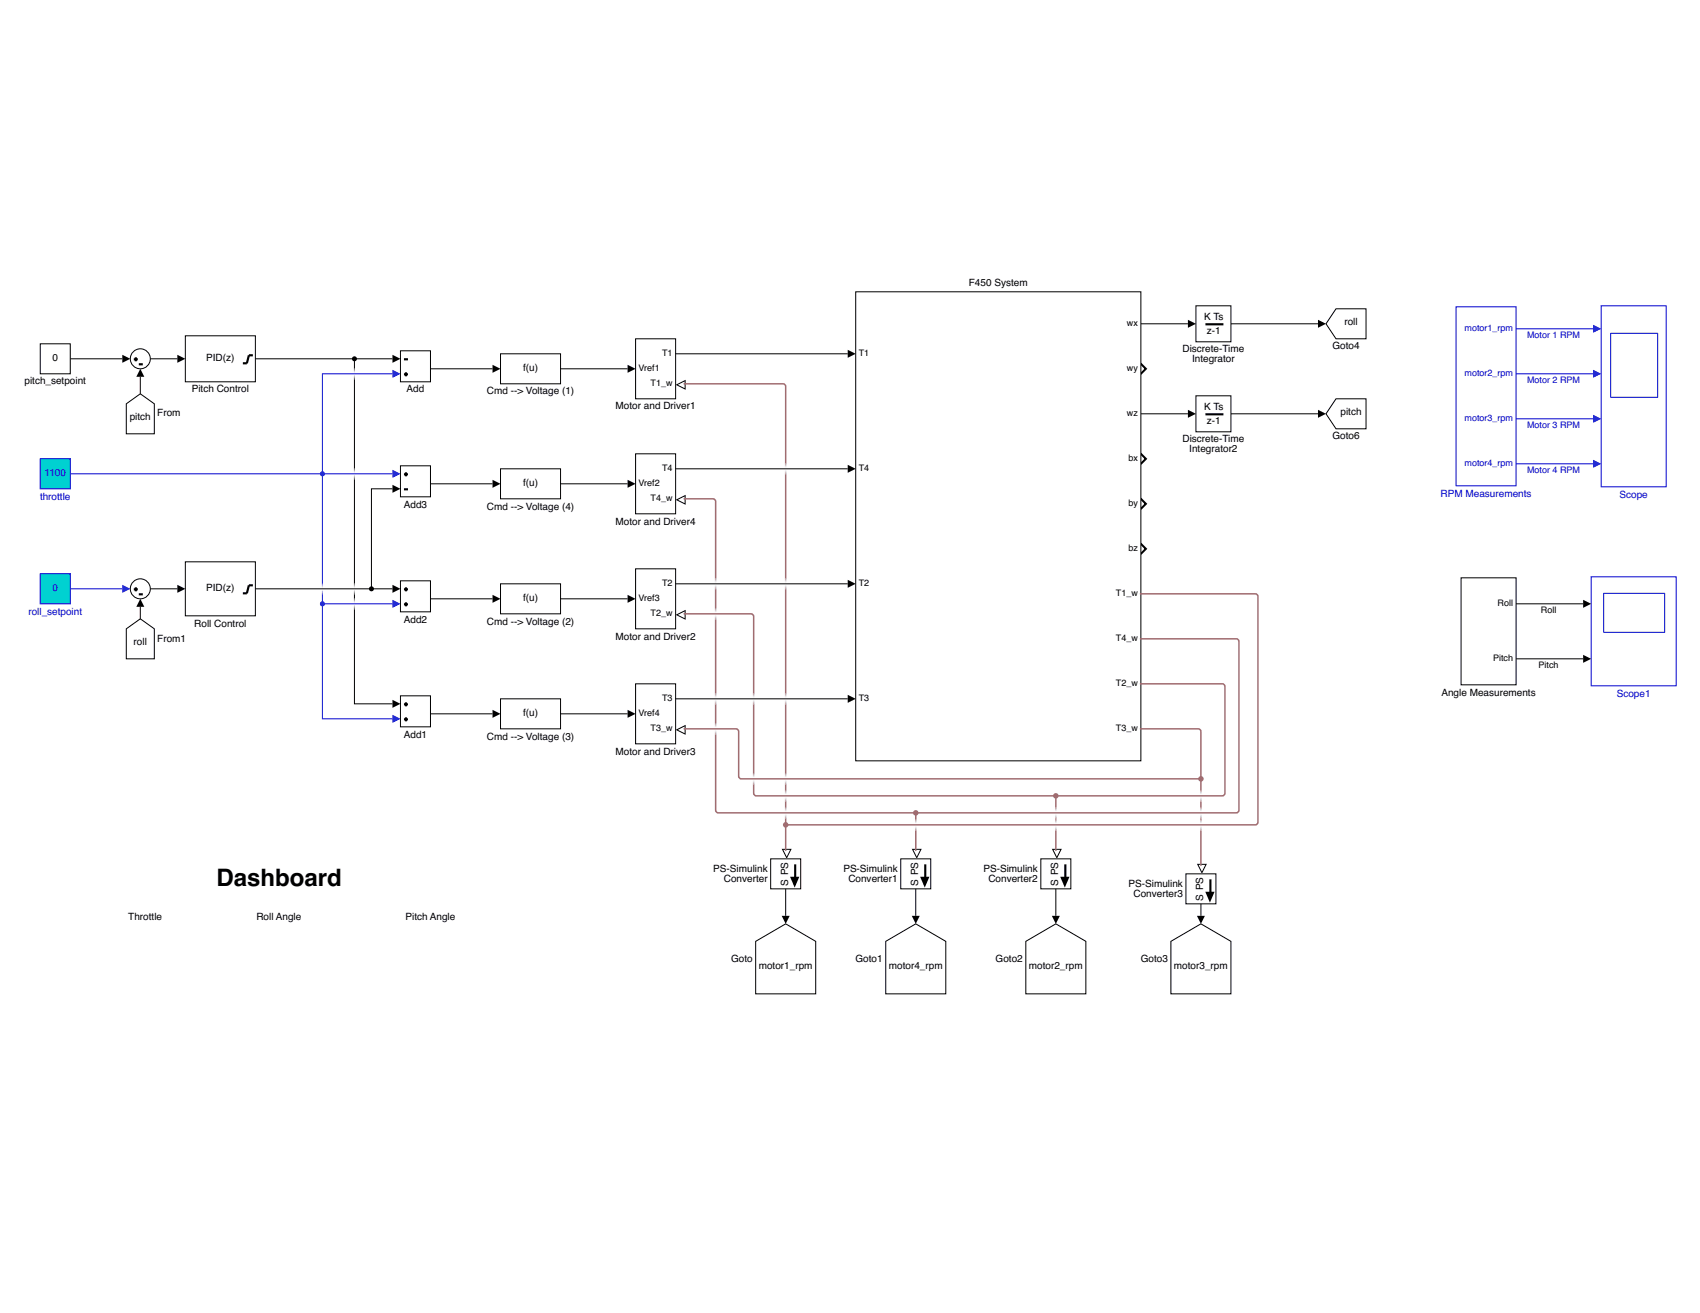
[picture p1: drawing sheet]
<svg xmlns="http://www.w3.org/2000/svg" width="279mm" height="216mm" viewBox="0 0 279 216" stroke-linecap="round" stroke-linejoin="round" font-family="sans-serif">
<path d="M240.1 95h9.1v17.6h-9.1z" fill="none" stroke="#000" stroke-width=".16"/>
<path d="M111.2 63.3l1.4-.7v1.4z" fill="#fff"/>
<path d="M111.4 63.3l1.1 .5v-1.1zM111 63.3l1.7-.8v1.6z" fill="#000"/>
<path d="M104.5 55.7h6.5v9.9h-6.5z" fill="#fff"/>
<path d="M104.5 55.7h6.5v9.9h-6.5z" fill="none" stroke="#000" stroke-width=".16"/>
<path d="M187.5 59.8l.8 .8-.8 .9M187.5 74.6l.8 .8-.8 .9M187.5 82l.8 .8-.8 .9M187.5 89.4l.8 .8-.8 .9" fill="none" stroke="#000" stroke-width=".33"/>
<path d="M140.6 48h46.9v77.1h-46.9z" fill="#fff"/>
<path d="M140.6 48h46.9v77.1h-46.9z" fill="none" stroke="#000" stroke-width=".16"/>
<path d="M239.3 50.4h9.9v29.5h-9.9z" fill="#fff"/>
<path d="M239.3 50.4h9.9v29.5h-9.9z" fill="none" stroke="#00c" stroke-width=".16"/>
<path d="M263.2 50.3h10.6v29.7h-10.6z" fill="#fff"/>
<path d="M263.2 50.3h10.6v29.7h-10.6zM264.7 54.8h7.7v10.5h-7.7z" fill="none" stroke="#00c" stroke-width=".16"/>
<path d="M124.2 154.8l4.9-2.9 5 2.9v8.6h-9.9z" fill="#fff"/>
<path d="M124.2 154.8l4.9-2.9 5 2.9v8.6h-9.9z" fill="none" stroke="#000" stroke-width=".16"/>
<path d="M128.6 139.7h1.4l-.7 1.3z" fill="#fff"/>
<path d="M128.7 139.7l.6 1.2 .5-1.2zM128.5 139.6h1.6l-.8 1.6z" fill="#000"/>
<path d="M126.7 141.2h4.9v5h-4.9z" fill="#fff"/>
<path d="M130.7 142.1v2.8" fill="none" stroke="#000" stroke-width=".35"/>
<path d="M130.1 144.3h1l-.5 1.2z" fill="#000" stroke="#000" stroke-width=".35"/>
<path d="M126.7 141.2h4.9v5h-4.9z" fill="none" stroke="#000" stroke-width=".16"/>
<path d="M111.2 82.2l1.4-.7v1.4z" fill="#fff"/>
<path d="M111.4 82.2l1.1 .5v-1.1zM111 82.2l1.7-.8v1.6z" fill="#000"/>
<path d="M104.5 74.6h6.5v9.9h-6.5z" fill="#fff"/>
<path d="M104.5 74.6h6.5v9.9h-6.5z" fill="none" stroke="#000" stroke-width=".16"/>
<path d="M111.2 101.1l1.4-.7v1.4z" fill="#fff"/>
<path d="M111.4 101.1l1.1 .6v-1.2zM111 101.1l1.7-.8v1.6z" fill="#000"/>
<path d="M104.5 93.5h6.5v9.9h-6.5z" fill="#fff"/>
<path d="M104.5 93.5h6.5v9.9h-6.5z" fill="none" stroke="#000" stroke-width=".16"/>
<path d="M111.2 120l1.4-.7v1.4z" fill="#fff"/>
<path d="M111.4 120l1.1 .6v-1.1zM111 120l1.7-.8v1.6z" fill="#000"/>
<path d="M104.5 112.4h6.5v9.9h-6.5z" fill="#fff"/>
<path d="M104.5 112.4h6.5v9.9h-6.5z" fill="none" stroke="#000" stroke-width=".16"/>
<path d="M145.6 154.8l4.9-2.9 4.9 2.9v8.6h-9.8z" fill="#fff"/>
<path d="M145.6 154.8l4.9-2.9 4.9 2.9v8.6h-9.8z" fill="none" stroke="#000" stroke-width=".16"/>
<path d="M150 139.7h1.4l-.7 1.3z" fill="#fff"/>
<path d="M150.1 139.7l.6 1.2 .5-1.2zM149.8 139.6h1.7l-.8 1.6z" fill="#000"/>
<path d="M148 141.2h5v5h-5z" fill="#fff"/>
<path d="M152.1 142.1v2.8" fill="none" stroke="#000" stroke-width=".35"/>
<path d="M151.5 144.3h1l-.5 1.2z" fill="#000" stroke="#000" stroke-width=".35"/>
<path d="M148 141.2h5v5h-5z" fill="none" stroke="#000" stroke-width=".16"/>
<path d="M168.6 154.8l4.9-2.9 5 2.9v8.6h-9.9z" fill="#fff"/>
<path d="M168.6 154.8l4.9-2.9 5 2.9v8.6h-9.9z" fill="none" stroke="#000" stroke-width=".16"/>
<path d="M173 139.7h1.4l-.7 1.3z" fill="#fff"/>
<path d="M173.1 139.7l.6 1.2 .6-1.2zM172.9 139.6h1.6l-.8 1.6z" fill="#000"/>
<path d="M171.1 141.2h4.9v5h-4.9z" fill="#fff"/>
<path d="M175.1 142.1v2.8" fill="none" stroke="#000" stroke-width=".35"/>
<path d="M174.5 144.3h1l-.5 1.2z" fill="#000" stroke="#000" stroke-width=".35"/>
<path d="M171.1 141.2h4.9v5h-4.9z" fill="none" stroke="#000" stroke-width=".16"/>
<path d="M192.4 154.8l5-2.9 4.9 2.9v8.6h-9.9z" fill="#fff"/>
<path d="M192.4 154.8l5-2.9 4.9 2.9v8.6h-9.9z" fill="none" stroke="#000" stroke-width=".16"/>
<path d="M196.8 142.1h1.4l-.7 1.4z" fill="#fff"/>
<path d="M197 142.2l.5 1.1 .6-1.1zM196.7 142h1.7l-.9 1.7z" fill="#000"/>
<path d="M194.9 143.7h4.9v4.9h-4.9z" fill="#fff"/>
<path d="M198.9 144.6v2.8" fill="none" stroke="#000" stroke-width=".35"/>
<path d="M198.4 146.8h.9l-.4 1.2z" fill="#000" stroke="#000" stroke-width=".35"/>
<path d="M194.9 143.7h4.9v4.9h-4.9z" fill="none" stroke="#000" stroke-width=".16"/>
<path d="M30.5 92.4h11.5v8.9h-11.5z" fill="#fff"/>
<path d="M41.6 96.2h-.7l-.3 1.4h-.7" fill="none" stroke="#000" stroke-width=".35"/>
<path d="M30.5 92.4h11.5v8.9h-11.5z" fill="none" stroke="#000" stroke-width=".16"/>
<circle cx="23.1" cy="96.8" r="1.64" fill="#fff"/>
<path d="M22 96.9h.6M22.3 96.6v.6M22.8 97.7h.7" fill="none" stroke="#000" stroke-width=".35"/>
<circle cx="23.1" cy="96.8" r="1.64" fill="none" stroke="#000" stroke-width=".16"/>
<path d="M36.2 152.1h18.1v18.1h-18.1z" fill="#fff"/>
<path d="M6.6 94.4h4.9v4.9h-4.9z" fill="#00d1d1"/>
<path d="M6.6 94.4h4.9v4.9h-4.9z" fill="none" stroke="#00c" stroke-width=".16"/>
<g fill="#fff">
<path d="M60.1 152.1h18.1v18.1h-18.1z"/>
<path d="M14.8 152.1h18.1v18.1h-18.1z"/>
<path d="M196.6 50.3h5.7v5.9h-5.7z"/>
</g>
<path d="M198.1 53.3h3" fill="none" stroke="#000" stroke-width=".35"/>
<path d="M196.6 50.3h5.7v5.9h-5.7z" fill="none" stroke="#000" stroke-width=".16"/>
<path d="M30.5 55.2h11.5v7.6h-11.5z" fill="#fff"/>
<path d="M41.6 58.4h-.7l-.3 1.3h-.7" fill="none" stroke="#000" stroke-width=".35"/>
<path d="M30.5 55.2h11.5v7.6h-11.5z" fill="none" stroke="#000" stroke-width=".16"/>
<circle cx="23.1" cy="59" r="1.64" fill="#fff"/>
<path d="M22 59.1h.6M22.3 58.8v.6M22.8 59.9h.7" fill="none" stroke="#000" stroke-width=".35"/>
<circle cx="23.1" cy="59" r="1.64" fill="none" stroke="#000" stroke-width=".16"/>
<path d="M6.6 56.5h4.9v5h-4.9z" fill="#fff"/>
<path d="M6.6 56.5h4.9v5h-4.9z" fill="none" stroke="#000" stroke-width=".16"/>
<path d="M219.6 50.8h4.9v4.9h-4.9l-1.7-2.5z" fill="#fff"/>
<path d="M219.6 50.8h4.9v4.9h-4.9l-1.7-2.5z" fill="none" stroke="#000" stroke-width=".16"/>
<path d="M261.5 94.8h14v18h-14z" fill="#fff"/>
<path d="M261.5 94.8h14v18h-14zM263.6 97.6h10v6.4h-10z" fill="none" stroke="#00c" stroke-width=".16"/>
<path d="M196.6 65.1h5.7v5.9h-5.7z" fill="#fff"/>
<path d="M198.1 68.1h3" fill="none" stroke="#000" stroke-width=".35"/>
<path d="M196.6 65.1h5.7v5.9h-5.7z" fill="none" stroke="#000" stroke-width=".16"/>
<path d="M219.6 65.6h4.9v4.9h-4.9l-1.7-2.5z" fill="#fff"/>
<path d="M219.6 65.6h4.9v4.9h-4.9l-1.7-2.5z" fill="none" stroke="#000" stroke-width=".16"/>
<path d="M65.8 57.7h5v5.1h-5z" fill="#fff"/>
<path d="M66.4 59.1h.7M66.4 61.5h.7M66.7 61.2v.7" fill="none" stroke="#000" stroke-width=".35"/>
<path d="M65.8 57.7h5v5.1h-5z" fill="none" stroke="#000" stroke-width=".16"/>
<path d="M6.6 75.4h4.9v5h-4.9z" fill="#00d1d1"/>
<path d="M6.6 75.4h4.9v5h-4.9z" fill="none" stroke="#00c" stroke-width=".16"/>
<path d="M65.8 114.4h5v5.1h-5z" fill="#fff"/>
<path d="M66.4 115.8h.7M66.4 118.3h.7M66.7 115.5v.6M66.7 118v.6" fill="none" stroke="#000" stroke-width=".35"/>
<path d="M65.8 114.4h5v5.1h-5z" fill="none" stroke="#000" stroke-width=".16"/>
<path d="M65.8 95.5h5v5.1h-5z" fill="#fff"/>
<path d="M66.4 96.9h.7M66.4 99.4h.7M66.7 96.6v.6M66.7 99v.7" fill="none" stroke="#000" stroke-width=".35"/>
<path d="M65.8 95.5h5v5.1h-5z" fill="none" stroke="#000" stroke-width=".16"/>
<path d="M65.8 76.6h5v5.1h-5z" fill="#fff"/>
<path d="M66.4 78h.7M66.7 77.7v.6M66.4 80.5h.7" fill="none" stroke="#000" stroke-width=".35"/>
<path d="M65.8 76.6h5v5.1h-5z" fill="none" stroke="#000" stroke-width=".16"/>
<path d="M20.8 66.4l2.3-1.6 2.3 1.6v4.9h-4.6z" fill="#fff"/>
<path d="M20.8 66.4l2.3-1.6 2.3 1.6v4.9h-4.6z" fill="none" stroke="#000" stroke-width=".16"/>
<path d="M20.8 103.4l2.3-1.6 2.3 1.6v4.9h-4.6z" fill="#fff"/>
<path d="M20.8 103.4l2.3-1.6 2.3 1.6v4.9h-4.6z" fill="none" stroke="#000" stroke-width=".16"/>
<path d="M82.3 58.2h9.8v4.9h-9.8z" fill="#fff"/>
<path d="M82.3 58.2h9.8v4.9h-9.8z" fill="none" stroke="#000" stroke-width=".16"/>
<path d="M82.3 114.9h9.8v4.9h-9.8z" fill="#fff"/>
<path d="M82.3 114.9h9.8v4.9h-9.8z" fill="none" stroke="#000" stroke-width=".16"/>
<path d="M82.3 77.1h9.8v4.9h-9.8z" fill="#fff"/>
<path d="M82.3 77.1h9.8v4.9h-9.8z" fill="none" stroke="#000" stroke-width=".16"/>
<path d="M82.3 96h9.8v4.9h-9.8z" fill="#fff"/>
<path d="M82.3 96h9.8v4.9h-9.8z" fill="none" stroke="#000" stroke-width=".16"/>
<path d="M261.8 53.4l1.4 .7-1.4 .6z" fill="#00c"/>
<path d="M249.2 54.1h12.6" fill="none" stroke="#00c" stroke-width=".16"/>
<path d="M261.8 60.8l1.4 .7-1.4 .6z" fill="#00c"/>
<path d="M249.2 61.5h12.6" fill="none" stroke="#00c" stroke-width=".16"/>
<path d="M261.8 68.2l1.4 .7-1.4 .6z" fill="#00c"/>
<path d="M249.2 68.9h12.6" fill="none" stroke="#00c" stroke-width=".16"/>
<path d="M261.8 75.6l1.4 .7-1.4 .6z" fill="#00c"/>
<path d="M249.2 76.3h12.6" fill="none" stroke="#00c" stroke-width=".16"/>
<path d="M128.5 150.6h1.3l-.7 1.3z" fill="#000"/>
<path d="M129.1 146.2v4.4" fill="none" stroke="#000" stroke-width=".16"/>
<path d="M112.4 63.1l16.5 .1 .2 .3v12.7M129.1 78v17.1M129.1 96.9v17.1M187.3 97.6h19l.4 .3v37.3l-.2 .4h-77.4M129.1 115.8v11.3M129.1 129v.9M129.1 131.8v.9M129.1 134.6v5.3" fill="none" stroke="#a06c70" stroke-width=".25"/>
<path d="M129.1 76.2v.1M129.1 77.8v.2M129.1 95.1v.2M129.1 96.7v.2M129.1 114v.2M129.1 115.7v.1M129.1 127.1v.2M129.1 128.8v.2M129.1 129.9v.2M129.1 131.6v.2M129.1 132.7v.2M129.1 134.4v.2" fill="none" stroke="#b3898d" stroke-width=".25"/>
<path d="M129.1 76.3v.2M129.1 77.7v.1M129.1 95.3v.1M129.1 96.6v.1M129.1 114.2v.1M129.1 115.5v.2M129.1 127.3v.1M129.1 128.7v.1M129.1 130.1v.1M129.1 131.5v.1M129.1 132.9v.1M129.1 134.3v.1" fill="none" stroke="#c6a7a9" stroke-width=".25"/>
<path d="M129.1 76.5v.2M129.1 77.5v.2M129.1 95.4v.2M129.1 96.4v.2M129.1 114.3v.2M129.1 115.3v.2M129.1 127.4v.2M129.1 128.5v.2M129.1 130.2v.2M129.1 131.3v.2M129.1 133v.2M129.1 134.1v.2" fill="none" stroke="#d9c4c6" stroke-width=".25"/>
<path d="M129.1 76.7v.1M129.1 77.3v.2M129.1 95.6v.2M129.1 96.2v.2M129.1 114.5v.2M129.1 115.2v.1M129.1 127.6v.2M129.1 128.4v.1M129.1 130.4v.2M129.1 131.1v.2M129.1 133.2v.2M129.1 133.9v.2" fill="none" stroke="#ece2e2" stroke-width=".25"/>
<circle cx="129.1" cy="135.6" r=".45" fill="#a06c70"/>
<path d="M149.8 150.6h1.4l-.7 1.3zM172.9 150.6h1.3l-.7 1.3zM196.7 150.6h1.3l-.6 1.3z" fill="#000"/>
<path d="M150.5 146.2v4.4M173.5 146.2v4.4M197.4 148.6v2" fill="none" stroke="#000" stroke-width=".16"/>
<path d="M112.4 82h4.8l.4 .2v12.9M117.6 96.9v3.1M117.6 101.9v12.1M117.6 115.8v3.1M187.3 105h15.9l.4 .3v27.9l-.2 .4-52.9 .1M117.6 120.8v12.4l.2 .4 32.7 .1M150.5 133.7v1M150.5 136.6v3.3" fill="none" stroke="#a06c70" stroke-width=".25"/>
<path d="M117.6 95.1v.2M117.6 96.7v.2M117.6 100v.2M117.6 101.7v.2M117.6 114v.2M117.6 115.7v.1M117.6 118.9v.2M117.6 120.6v.2M150.5 134.7v.1M150.5 136.4v.2" fill="none" stroke="#b3898d" stroke-width=".25"/>
<path d="M117.6 95.3v.1M117.6 96.6v.1M117.6 100.2v.1M117.6 101.5v.2M117.6 114.2v.1M117.6 115.5v.2M117.6 119.1v.1M117.6 120.5v.1M150.5 134.8v.2M150.5 136.2v.2" fill="none" stroke="#c6a7a9" stroke-width=".25"/>
<path d="M117.6 95.4v.2M117.6 96.4v.2M117.6 100.3v.2M117.6 101.4v.1M117.6 114.3v.2M117.6 115.3v.2M117.6 119.2v.2M117.6 120.3v.2M150.5 135v.2M150.5 136.1v.1" fill="none" stroke="#d9c4c6" stroke-width=".25"/>
<path d="M117.6 95.6v.2M117.6 96.2v.2M117.6 100.5v.1M117.6 101.2v.2M117.6 114.5v.2M117.6 115.2v.1M117.6 119.4v.2M117.6 120.1v.2M150.5 135.2v.1M150.5 135.9v.2" fill="none" stroke="#ece2e2" stroke-width=".25"/>
<circle cx="150.5" cy="133.7" r=".45" fill="#a06c70"/>
<path d="M112.4 100.9h11.1l.3 .2 .1 12.9M123.9 115.8v11.3M187.3 112.4h13.6l.4 .3v17.9l-.4 .3h-27.4M123.9 129v1.5v.1l.4 .3h49.2M173.5 130.9v1.8M173.5 134.6v.1M173.5 136.6v3.3" fill="none" stroke="#a06c70" stroke-width=".25"/>
<path d="M123.9 114v.2M123.9 115.7v.1M123.9 127.1v.2M123.9 128.8v.2M173.5 132.7v.2M173.5 134.4v.2M173.5 134.7v.1M173.5 136.4v.2" fill="none" stroke="#b3898d" stroke-width=".25"/>
<path d="M123.9 114.2v.1M123.9 115.5v.2M123.9 127.3v.1M123.9 128.7v.1M173.5 132.9v.1M173.5 134.3v.1M173.5 134.8v.2M173.5 136.2v.2" fill="none" stroke="#c6a7a9" stroke-width=".25"/>
<path d="M123.9 114.3v.2M123.9 115.3v.2M123.9 127.4v.2M123.9 128.5v.2M173.5 133v.2M173.5 134.1v.2M173.5 135v.2M173.5 136.1v.1" fill="none" stroke="#d9c4c6" stroke-width=".25"/>
<path d="M123.9 114.5v.2M123.9 115.2v.1M123.9 127.6v.2M123.9 128.4v.1M173.5 133.2v.2M173.5 133.9v.2M173.5 135.2v.1M173.5 135.9v.2" fill="none" stroke="#ece2e2" stroke-width=".25"/>
<circle cx="173.5" cy="130.9" r=".45" fill="#a06c70"/>
<path d="M112.4 119.8l8.8 .1 .2 .4v7.4l.2 .3 .2 .1h75.6M187.3 119.8h9.7l.3 .3 .1 9.8M197.4 131.8v.9M197.4 134.6v.1M197.4 136.6v5.8" fill="none" stroke="#a06c70" stroke-width=".25"/>
<path d="M197.4 129.9v.2M197.4 131.6v.2M197.4 132.7v.2M197.4 134.4v.2M197.4 134.7v.1M197.4 136.4v.2" fill="none" stroke="#b3898d" stroke-width=".25"/>
<path d="M197.4 130.1v.1M197.4 131.5v.1M197.4 132.9v.1M197.4 134.3v.1M197.4 134.8v.2M197.4 136.2v.2" fill="none" stroke="#c6a7a9" stroke-width=".25"/>
<path d="M197.4 130.2v.2M197.4 131.3v.2M197.4 133v.2M197.4 134.1v.2M197.4 135v.2M197.4 136.1v.1" fill="none" stroke="#d9c4c6" stroke-width=".25"/>
<path d="M197.4 130.4v.2M197.4 131.1v.2M197.4 133.2v.2M197.4 133.9v.2M197.4 135.2v.1M197.4 135.9v.2" fill="none" stroke="#ece2e2" stroke-width=".25"/>
<circle cx="197.4" cy="128.1" r=".45" fill="#a06c70"/>
<path d="M139.3 57.5l1.3 .7-1.3 .6zM139.3 76.4l1.3 .7-1.3 .6zM29.1 96.2l1.4 .6-1.4 .7zM139.3 95.3l1.3 .7-1.3 .7zM139.3 114.3l1.3 .6-1.3 .7z" fill="#000"/>
<path d="M111 58.2h28.3M111 77.1h28.3M24.7 96.8h4.4M111 96h28.3M111 114.9h28.3" fill="none" stroke="#000" stroke-width=".16"/>
<path d="M20.1 96.2l1.3 .6-1.3 .7z" fill="#00c"/>
<path d="M11.5 77.9h41.5M11.5 96.8h8.6" fill="none" stroke="#00c" stroke-width=".16"/>
<path d="M20.1 58.3l1.3 .7-1.3 .7zM29.1 58.3l1.4 .7-1.4 .7zM195.2 52.6l1.4 .6-1.4 .7zM216.6 52.6l1.3 .6-1.3 .7zM195.2 67.4l1.4 .6-1.4 .7zM216.6 67.4l1.3 .6-1.3 .7zM260.2 98.6l1.3 .7-1.3 .6zM260.2 107.7l1.3 .6-1.3 .7z" fill="#000"/>
<path d="M11.5 59h8.6M24.7 59h4.4M187.5 53.2h7.7M202.3 53.2h14.3M187.5 68h7.7M202.3 68h14.3M249.2 99.3h11M249.2 108.3h11" fill="none" stroke="#000" stroke-width=".16"/>
<path d="M64.5 60.8l1.3 .7-1.3 .6z" fill="#00c"/>
<path d="M64.5 61.5h-11.5v16.4" fill="none" stroke="#00c" stroke-width=".16"/>
<path d="M64.5 117.5l1.3 .7-1.3 .7z" fill="#00c"/>
<path d="M53 99.3v18.9h11.5" fill="none" stroke="#00c" stroke-width=".16"/>
<path d="M64.5 98.6l1.3 .7-1.3 .6z" fill="#00c"/>
<path d="M53 77.9v18M53 97.7v1.6h11.5" fill="none" stroke="#00c" stroke-width=".16"/>
<path d="M53 95.9v.2M53 97.6v.1" fill="none" stroke="#3333d6" stroke-width=".16"/>
<path d="M53 96.1v.1M53 97.4v.2" fill="none" stroke="#6666e0" stroke-width=".16"/>
<path d="M53 96.2v.2M53 97.2v.2" fill="none" stroke="#9999eb" stroke-width=".16"/>
<path d="M53 96.4v.2M53 97.1v.1" fill="none" stroke="#ccccf5" stroke-width=".16"/>
<path d="M64.5 77.3l1.3 .6-1.3 .7z" fill="#00c"/>
<path d="M53 77.9h11.5" fill="none" stroke="#00c" stroke-width=".16"/>
<g fill="#00c">
<circle cx="53" cy="77.9" r=".41"/>
<circle cx="53" cy="99.3" r=".41"/>
</g>
<g fill="none" stroke="#000" stroke-width=".16">
<path d="M42 59h22.5M58.3 59v1.6M23.1 62v2.8M58.3 62.4v14.6M58.3 78.8v17.1M70.8 60.6h10.1M70.8 79.6h10.1M92.1 60.6h11M92.1 79.6h11M23.1 99.8v2M42 96.8h22.5M58.3 97.7v.7"/>
<path d="M64.5 80.4h-3.5v16.4M70.8 98.5h10.1M92.1 98.5h11M58.3 100.2v15.5h6.2M70.8 117.4h10.1M92.1 117.4h11"/>
</g>
<g fill="#000">
<path d="M64.5 58.3l1.3 .7-1.3 .7zM23.1 60.6l.6 1.4h-1.3zM80.9 60l1.4 .6-1.4 .7zM80.9 78.9l1.4 .7-1.4 .6zM103.1 60l1.4 .6-1.4 .7zM103.1 78.9l1.4 .7-1.4 .6zM23.1 98.5l.6 1.3h-1.3zM64.5 96.2l1.3 .6-1.3 .7zM64.5 79.7l1.3 .7-1.3 .6zM80.9 97.8l1.4 .7-1.4 .6zM103.1 97.8l1.4 .7-1.4 .6zM64.5 115.1l1.3 .6-1.3 .7z"/>
<path d="M80.9 116.7l1.4 .7-1.4 .6zM103.1 116.7l1.4 .7-1.4 .6z"/>
</g>
<path d="M58.3 60.6v.1M58.3 62.2v.2M58.3 77v.2M58.3 78.7v.1M58.3 95.9v.2M58.3 97.6v.1M58.3 98.4v.1M58.3 100v.2" fill="none" stroke="#333" stroke-width=".16"/>
<path d="M58.3 60.7v.2M58.3 62v.2M58.3 77.2v.1M58.3 78.5v.2M58.3 96.1v.1M58.3 97.4v.2M58.3 98.5v.2M58.3 99.9v.1" fill="none" stroke="#666" stroke-width=".16"/>
<path d="M58.3 60.9v.2M58.3 61.9v.1M58.3 77.3v.2M58.3 78.3v.2M58.3 96.2v.2M58.3 97.2v.2M58.3 98.7v.2M58.3 99.7v.2" fill="none" stroke="#999" stroke-width=".16"/>
<path d="M58.3 61.1v.1M58.3 61.7v.2M58.3 77.5v.2M58.3 78.2v.1M58.3 96.4v.2M58.3 97.1v.1M58.3 98.9v.1M58.3 99.5v.2" fill="none" stroke="#ccc" stroke-width=".16"/>
<g fill="#000">
<circle cx="58.3" cy="59" r=".41"/>
<circle cx="61" cy="96.8" r=".41"/>
</g>
<text font-size="3.9" x="35.6" y="145.7">Dashboard</text>
<g font-size="1.6">
<text x="159.2" y="47.1">F450 System</text>
<text x="197.9" y="52.6">K Ts</text>
<text x="220.9" y="53.5">roll</text>
<text x="8.6" y="59.4">0</text>
<text x="33.9" y="59.4">PID(z)</text>
<text x="194.4" y="58">Discrete-Time</text>
<text x="195.9" y="59.6">Integrator</text>
<text x="198.4" y="55">z-1</text>
<text x="219" y="57.5">Goto4</text>
<text x="4" y="63.2">pitch_setpoint</text>
<text x="31.5" y="64.5">Pitch Control</text>
<text x="66.8" y="64.5">Add</text>
<text x="80" y="64.9">Cmd --&gt; Voltage (1)</text>
<text x="86" y="61">f(u)</text>
<text x="21.3" y="69.1">pitch</text>
<text x="25.9" y="68.5">From</text>
<text x="101.2" y="67.3">Motor and Driver1</text>
<text x="197.9" y="67.4">K Ts</text>
<text x="198.4" y="69.8">z-1</text>
<text x="220.3" y="68.3">pitch</text>
<text x="194.4" y="72.8">Discrete-Time</text>
<text x="195.5" y="74.4">Integrator2</text>
<text x="219" y="72.3">Goto6</text>
<text x="66.4" y="83.5">Add3</text>
<text x="80" y="83.8">Cmd --&gt; Voltage (4)</text>
<text x="86" y="79.9">f(u)</text>
<text x="101.2" y="86.2">Motor and Driver4</text>
<text x="33.9" y="97.2">PID(z)</text>
<text x="86" y="98.9">f(u)</text>
<text x="22" y="106.1">roll</text>
<text x="25.9" y="105.5">From1</text>
<text x="31.9" y="103">Roll Control</text>
<text x="66.4" y="102.4">Add2</text>
<text x="80" y="102.7">Cmd --&gt; Voltage (2)</text>
<text x="101.2" y="105.2">Motor and Driver2</text>
<text x="86" y="117.8">f(u)</text>
<text x="236.9" y="114.4">Angle Measurements</text>
<text x="66.4" y="121.3">Add1</text>
<text x="80" y="121.6">Cmd --&gt; Voltage (3)</text>
<text x="101.2" y="124.1">Motor and Driver3</text>
<text x="117.2" y="143.3">PS-Simulink</text>
<text x="138.6" y="143.3">PS-Simulink</text>
<text x="161.6" y="143.3">PS-Simulink</text>
<text x="119" y="145">Converter</text>
<text x="129.5" y="145.7" transform="rotate(-90 129.5 145.7)">S PS</text>
<text x="139.4" y="145">Converter1</text>
<text x="150.9" y="145.7" transform="rotate(-90 150.9 145.7)">S PS</text>
<text x="162.5" y="145">Converter2</text>
<text x="173.9" y="145.7" transform="rotate(-90 173.9 145.7)">S PS</text>
<text x="185.5" y="145.8">PS-Simulink</text>
<text x="186.3" y="147.4">Converter3</text>
<text x="197.8" y="148.1" transform="rotate(-90 197.8 148.1)">S PS</text>
<text x="21.1" y="151.2">Throttle</text>
<text x="42.1" y="151.2">Roll Angle</text>
<text x="66.6" y="151.2">Pitch Angle</text>
<text x="120.1" y="158.1">Goto</text>
<text x="124.7" y="159.4">motor1_rpm</text>
<text x="140.6" y="158.1">Goto1</text>
<text x="146.1" y="159.4">motor4_rpm</text>
<text x="163.6" y="158.1">Goto2</text>
<text x="169.1" y="159.4">motor2_rpm</text>
<text x="187.5" y="158.1">Goto3</text>
<text x="192.9" y="159.4">motor3_rpm</text>
</g>
<g font-size="1.6" fill="#00c">
<text x="6.6" y="82.1">throttle</text>
<text x="7.3" y="78.3">1100</text>
<text x="236.8" y="81.6">RPM Measurements</text>
<text x="266.2" y="81.8">Scope</text>
<text x="4.7" y="101">roll_setpoint</text>
<text x="8.6" y="97.2">0</text>
<text x="265.7" y="114.5">Scope1</text>
</g>
<g font-size="1.5">
<text x="185.2" y="53.6">wx</text>
<text x="108.8" y="58.6">T1</text>
<text x="141.1" y="58.6">T1</text>
<text x="105" y="61">Vref1</text>
<text x="106.9" y="63.5">T1_w</text>
<text x="185.2" y="61">wy</text>
<text x="185.2" y="68.4">wz</text>
<text x="108.8" y="77.5">T4</text>
<text x="141.1" y="77.5">T4</text>
<text x="185.5" y="75.8">bx</text>
<text x="105" y="79.9">Vref2</text>
<text x="106.9" y="82.4">T4_w</text>
<text x="185.5" y="83.2">by</text>
<text x="185.5" y="90.6">bz</text>
<text x="105" y="98.9">Vref3</text>
<text x="106.9" y="101.3">T2_w</text>
<text x="108.8" y="96.4">T2</text>
<text x="141.1" y="96.4">T2</text>
<text x="183.4" y="98">T1_w</text>
<text x="246.1" y="99.7">Roll</text>
<text x="253.2" y="100.8">Roll</text>
<text x="183.4" y="105.4">T4_w</text>
<text x="183.4" y="112.8">T2_w</text>
<text x="245.4" y="108.7">Pitch</text>
<text x="252.9" y="109.9">Pitch</text>
<text x="105" y="117.8">Vref4</text>
<text x="108.8" y="115.3">T3</text>
<text x="141.1" y="115.3">T3</text>
<text x="106.9" y="120.2">T3_w</text>
<text x="183.4" y="120.2">T3_w</text>
</g>
<g font-size="1.5" fill="#00c">
<text x="240.7" y="54.5">motor1_rpm</text>
<text x="251" y="55.6">Motor 1 RPM</text>
<text x="240.7" y="61.9">motor2_rpm</text>
<text x="251" y="63">Motor 2 RPM</text>
<text x="240.7" y="69.3">motor3_rpm</text>
<text x="251" y="70.4">Motor 3 RPM</text>
<text x="240.7" y="76.7">motor4_rpm</text>
<text x="251" y="77.8">Motor 4 RPM</text>
</g>
</svg>
